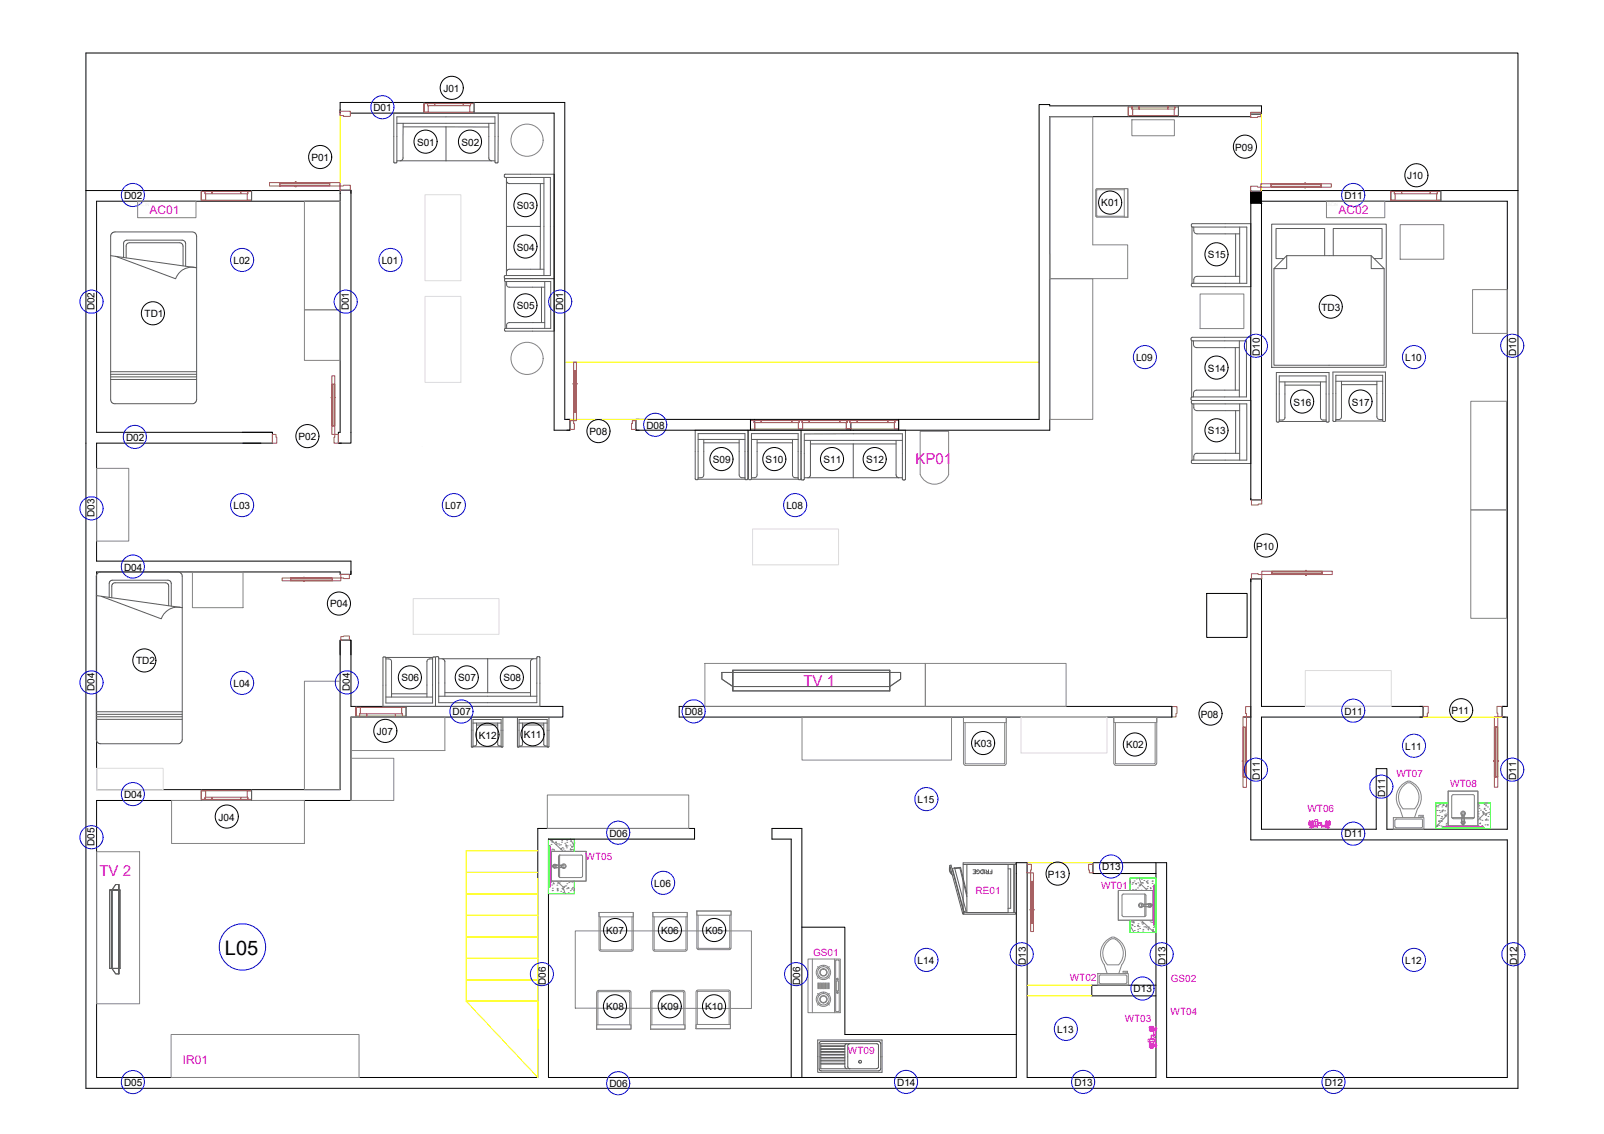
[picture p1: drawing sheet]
<svg xmlns="http://www.w3.org/2000/svg" width="420mm" height="297mm" viewBox="0 0 420 297" stroke-linecap="round" stroke-linejoin="round" font-family="sans-serif">
<!-- layer: ARS-LANTAI -->
<g fill="none" stroke="#ff0" stroke-width=".26">
<path d="M330.4 29.9v20M147.9 94.9h124.3M149.3 109.9h20.3M372.8 187.9h20.7M122.1 228.5h18.8M122.1 234.1h18.8M122.1 239.8h18.8M140.9 222.9h-18.8v39.4h18.8M140.9 230v39.4M269 226h17.3M122.1 245.4h18.8M122.1 251h18.8"/>
<path d="M122.1 256.7h18.8M122.1 262.3h18.8v19.9z"/>
</g>
<!-- layer: ARS-Dinding -->
<g fill="none" stroke="#000" stroke-width=".26">
<path d="M22.5 13.9h375.1v271.2h-375.1zM89.1 29.6v-2.8h58.8v83.1h1.4M91.9 29.6h53.2v83.1h4.2M327.6 30.6h-52.6v82.1h-108.4M330.4 29.9v-2.2h-55.4v-.3h-2.8v82.5h-105.6M330.4 29v.9h-2.8M89.1 49.8l-66.6 .1M89.1 52.7h-63.8v60.5h46.1M91.9 50.7v-.9h-2.8v63.4h-.5v2.9h.8M91.9 49.8v66.3h-3.3M327.6 51v-.9h2.8v.9M327.6 49.9v81"/>
<path d="M330.4 52.7h64.4v132.3h-1.3M397.6 49.9h-67.2v81h-2.8v-.3M63.4 113.2h8v2.9h-46.1v30.9h66.6v3.5M148.5 109.9h.8v2.8h-.8M167.4 109.9h-.8v2.8h.8M196.6 109.9v2.8M197.7 109.9v2.8M222.8 110.7v2M235.4 109.9v2.8M91.9 149.6v.9h-2.8v-.7h-63.8v57h63.8v-39.1M316.1 155.4h10.6v11.6h-10.6zM327.6 152.4v-.8h2.8v.8"/>
<path d="M327.6 151.6v68.4h67.2v62.2h-89.2v-56.2h-19.3v2.8h16.5M330.4 151.6v33.4h42.4M89.1 171.5v-3.8h2.8v3.8M91.9 167.7v17.3h55.5v2.8h-55.5v21.9h-66.6v72.5h115.6v-65.2h41v2.8h-38.2v62.4h122.5v-56.2h2.8M177.9 185h129v2.8h-129zM325.6 187.8h2M371.9 185h.9v2.8h-.9M372.8 187.8h-42.4v29.4h30.1v-15.9h2.8v15.9h31.5v-29.4h-1.3M394.3 185h-.8v2.8h.8M269.1 226v56.2h33.7v-56.2M210 242.9h11.3v28.1h44.9M302.8 258.1h-16.8v2.8h16.8"/>
<path d="M207.2 282.2v-62.4h-5v-2.8h7.8v65.2"/>
</g>
<path d="M327.6 50.1l2.8 3.2v-3.2zM327.6 50.1l2.8 3.2h-2.8z" fill="#000" stroke="#000" stroke-width=".26"/>
<!-- layer: FURNITURE -->
<g fill="none" stroke="#5b5b5b" stroke-width=".26">
<path d="M103.2 29.6h27.3v12.9l-.7 .2-.1-.2v-11.9h-25.7v11.9l-.7 .2zM104 32.3h25.7M105.6 32.3v9.3l-.3 .4-.5 .1M105.6 33.2h11.2M116.8 33.2v8.9M116.8 33.2l11.2 .1M128 32.3v9.3l.3 .4 .5 .1M104 42.1h25.7M132.7 59.3h8.8M132.7 47.3l.2 .6 .4 .2h9.2M132.7 46.5v25.7M141.5 48.1v11.2"/>
<path d="M141.5 59.3v11.2M142.5 46.5v25.7M312.2 58.7l15.4-.1v16.5h-15.4l-.1-.6 .2-.3h14.3v-14.7h-14.3l-.2-.3zM312.2 59.4v14.8M312.7 59.5v1.2l.3 .4 .5 .2h11.2M324.7 59.5v14.7M333.1 58.7h30v37.5h-30zM29 67l22.5 3.1-.8-.1-1.6 .1a4.7 4.7 0 0 0-3.1 2.9l-15.7-5.9M29.3 61l.7-.3h20.5l.6 .3 .3 .5 .1 43.2-.2 .7-.5 .3h-21l-.7-.5-.1-43.5zM32.4 67.4v-3.8l.3-.5 .4-.2h14.8l.6 .4 .1 .4v6M33 67.5v-3.2l.4-.5 .4-.2h13.4l.6 .4 .1 .4v5.2M132.3 73.7v12.3"/>
<path d="M132.4 73l-.2 .2 .1 .5h12v12.3h-12l-.1 .7h12.9v-41.1h-12.8l-.2 .7 .2 .2h11.9v25.7h-12l-.1 .7 13 .1M132.7 73.7v1.1l.3 .3 .4 .1h9.3M141.8 75.2v9.3M142.5 70.5h-9.2l-.5 .3-.1 .5M142.7 73.7v12.3M323.7 61.3v11.1M324.7 72.4h-11.2l-.5 .2-.3 .4v1.2M337 67h22.2v3.4h3.4v25.3h-28.9v-25.3h3.3zM337 67l-3.3 3.4M347 67v-7.1h-12.8v7.8h2.1M349.2 67v-7.1h12.8v7.8h-2.1M359.2 67l3.4 3.4"/>
<path d="M29 99.4h22.5M29 98.7h22.5M29 98h22.5M29 97.4h22.5M142.7 84.5h-9.3l-.7 .5v1M312.2 89.2v14.8M312.6 89.3l.1 1.2 .3 .4 .5 .2h11.1M323.6 91.1v11.1M324.6 89.3v14.7M334.3 97.6h13.8v12.9l-.7-.1v-11.9h-12.3v11.9l-.6 .1zM349.2 97.5h13.7v12.8l-.6 .1-.1-.2v-11.9h-12.3v11.9l-.2 .2h-.5zM349.9 99.9h12.3"/>
<path d="M351.4 99.9v9.3l-.1 .4-.4 .3h-1M360.7 99.9v9.3l.5 .7h1M182.1 112.7h13.8l-.1 12.9h-.5l-.2-.1v-11.9h-12.2v11.9l-.2 .1h-.5zM182.9 115.1h12.2M184.3 115.1v9.3l-.1 .4-.3 .3h-1M184.3 116h9.3M193.6 115.1v9.3l.3 .6 1.2 .1M196.8 115.1h12.3M198.3 115.1v9.3l-.3 .6-1.2 .1M198.3 116h9.3M207.6 115.1v9.3l.3 .6 1.2 .1M209.8 112.7v12.9l.2 .1h.5l.2-.2v-11.8l25.7-.1v12l.6 .1 .2-.1v-12.9h-41.1l.1 12.9h.5l.1-.2v-11.8h12.3v11.8l.1 .2h.5l.1-.2"/>
<path d="M210.7 115.4h25.7M212.3 115.4v9.2l-.3 .4-.5 .1M212.3 116.3h22.4M223.5 116.3v8.8M234.7 115.4v9.1l.3 .5 .5 .1M312.2 105.7v14.8M312.4 104.9l-.3 .3 .2 .6h14.3v14.7h-14.3l-.2 .3 .1 .6h15.4v-16.5h-15.3l-.3-.3v-.3l.3-.3h14.2v-14.7h-14.2l-.3-.3v-.4l.3-.3h15.3v16.6M312.7 105.8v1.2l.3 .4 .5 .2h11.2M323.7 107.6v11.1M324.6 102.2h-11.1l-.5 .2-.3 .4-.1 1.2M324.7 118.7h-11.4l-.6 .6v1.2M324.7 105.8v14.7"/>
<path d="M335.1 100h12.3M335.1 110.4h12.3M336.6 100v9.6l-.5 .4h-1M336.6 100.9h9.3M345.9 100v9.3l.1 .5 .4 .2h1M349.9 110.3h12.3M351.4 100.8h9.3M182.8 125.5h12.3M196.8 125.5h12.3M210.7 125.1h25.7M25.2 156l22.5 3.2-1.1-.2a4.6 4.6 0 0 0-4.4 3.1l-15.7-5.9M25.5 150.2l.6-.4h20.7l.6 .3 .3 .5v43.3l-.6 .8-21 .1-.8-.6-.1-43.4z"/>
<path d="M28.6 156.5v-3.8l.1-.3 .6-.4h14.9l.5 .3 .2 .4v6.1M29.3 156.6v-3.3l.6-.6h13.6l.6 .3 .1 .4v5.3M101 172.2h12.4M101.1 172.6l1.2 .1 .3 .6v9.3M113.3 172.6l-1.2 .1-.3 .6v9.3M114.1 172.3l-.2-.2h-.4l-.2 .2v11.9h-12.2v-11.9l-.2-.2h-.5l-.1 12.9h41.1v-12.8l-.1-.2-.7 .1v12h-25.7v-11.9l-.1-.2h-.6l-.1 .2v12.8M114.9 172.6h25.7M115.8 172.6l.6 .2 .1 .3v9.3M127.7 172.6v8.8M139.7 172.6l-.4 .1-.3 .5v9.2M189.1 176.1v1.8l2.9 1.9M192 179.8h41.1h-41.1"/>
<path d="M192 175.6h41.1M233.1 175.6v5.4v-5.4M235.9 176.1v1.8l-2.8 1.9M235.9 176.1h-46.8v1.8l2.9 1.9M235.9 176.1h-46.8h46.8M25.2 188.4h22.5M25.2 187.7h22.5M25.2 187.1h22.5M25.2 186.4h22.5M101.1 182.6h12.2M102.6 181.7h9.2M114.9 182.4h25.7"/>
<path d="M116.5 181.4h22.5M123.5 187.9h8.2v7.7h-.4v-7.1h-7.4v7.1l-.3 .1zM123.9 189.4h7.4M123.9 195.6h7.4M124.8 189.4v5.6l-.3 .4h-.6M124.8 189.9h5.6M130.4 189.4v5.6l.1 .3 .8 .1M136 195.6h-.5v-7.7h8.3v7.7h-.5M136 189.4h7.3M136 195.6v-7.1h7.3v7.1M136 195.6h7.3M136.8 189.4v5.7l-.2 .3h-.6"/>
<path d="M136.8 189.9h5.6M142.4 189.4v5.6l.2 .3 .7 .1M192 181v-5.4v5.4M192 181h41.1M28.7 233.1h2.7h-2.7M28.7 233.1v20.6M29.3 233.1l1-1.4h.8v23.4M29.3 233.1v20.6v-20.6M31.1 231.7h-.8l-1 1.4M31.4 233.1v20.6M248.8 226.7l.3-.1 3.4 12.6-.3 .1zM249.3 228.9l-.5-.9v-1l-.1 1.1 .7 1"/>
<path d="M249.5 227.5l.5-.2 3.1 11.3-.6 .2zM250 227.3l1.6-.1 1.7 6.8M250.1 227.5l1.3-.1 1.9 7.5M252.3 226.4h13.7v-.4h-13.7v13.5h13.7v-.4h-13.7M253 226.4h11.1v12.7M253.3 226.4v12.7M254.9 227.8h.6v1.1h-.6M255.1 228.4h.4M256.1 228.3h-.3a.4 .4 0 0 1 .5-.4 .4 .4 0 0 1 .2 .6 .38 .38 0 0 1-.3 .4 .38 .38 0 0 1-.4-.3M256.9 228l.6-.2v1.1l-.6-.2zM257.9 227.8v1.1M258.3 227.8l.3 .6"/>
<path d="M258.9 227.8v1.1l-.6-.1v-.4h.6M259.4 228.4h.4M259.8 227.8v1.1h-.6M264.1 227.6h.6v10.3h-.6M265.5 226.4v12.7M265.8 226.4v12.7M29.3 253.7l1 1.4h.8M31.1 255.1v-23.4v23.4M31.4 253.7h-2.7h2.7M214.2 272.4h16.8v8.5h-16.8zM214.7 273l.3-.2h15.4l.3 .5v6.9l-.5 .3h-15.3l-.3-.4zM215 273.4h14.8l.3 .3v5.9l-.5 .4h-14.6z"/>
<path d="M215 276.2h6.3M215 275.4h6.3M215 276.4h6.3M215 275.6h6.3M215 277.2h6.3M215 277.9h6.3M215 277h6.3M215 277.7h6.3M215 274.7h6.3M215 273.9h6.3M215 274.9h6.3M215 274.1h6.3"/>
<path d="M215 278.5h6.3M215 278.7h6.3M221.3 273.9v5.6l.6 .5M221.9 273.4l-.4 .1-.2 .4M222.6 273.4l-.5 .3v5.9l.5 .4"/>
<circle cx="225.3" cy="278.1" r=".37"/>
</g>
<!-- layer: ARS-Perabot -->
<path d="M111.3 51h9.4v22.5h-9.4zM111.3 77.6h9.4v22.6h-9.4zM197.1 138.6h22.6v9.4h-22.6zM108.2 156.8h22.5v9.4h-22.5zM341.9 175.6h22.5v9.4h-22.5zM267.4 187.8h22.6v9.4h-22.6zM25.3 201.3h17.4v5.5h-17.4z" fill="none" stroke="#dcdcdc" stroke-width=".26"/>
<!-- layer: ARS-FURNITURE -->
<g fill="none" stroke="#848484" stroke-width=".26">
<path d="M296.5 31.4h11.1v4.2h-11.1zM36.1 52.7h15.2v4.3h-15.2zM79.7 52.7h9.4v28.5h-9.4zM287 49.6l.3-.2h8.1v7.5h-8.2l-.2-.3zM294.5 49.7l-7.2 .1v6.8h7.2M294.5 49.4h.9v7.5h-.9zM347.5 52.7h15.2v4.3h-15.2zM366.8 58.8h11.4v9.1h-11.4zM275 66.5v6.5h20.4v-8.9h-9.2v-33.5h-11.2v42.4h11.2v36.9h-11.2v-36.9h11.2M314.4 77h11.4v9.1h-11.4zM385.7 75.9h9.1v11.4h-9.1zM79.7 81.2h9.4v13.2h-9.4z"/>
<path d="M385.3 105.1h9.3v28.5h-9.3zM25.3 122.7h8.4v19h-8.4zM248.5 124.3a4 4 0 0 1-3.7 2.5 4 4 0 0 1-3.8-2.5v-11.3h7.5v11.3M385.3 133.6h9.3v28.4h-9.3zM50.4 149.8h13.3v9.4h-13.3zM79.7 178.4h9.4v28.4h-9.4zM184.6 173.8h57.8v11.2h-57.8zM242.4 173.8h36.9v11.2h-36.9zM91.9 187.8h24.6v8.8h-24.6zM91.9 198.6h11.3v11.1h-11.3zM210.1 187.8h39.1v11.3h-39.1zM252.4 187.8h11.2v12.2l-.3 .4-10.5 .1-.3-.3z"/>
<path d="M252.4 187.8h11.2v1.5h-11.2zM252.8 189.3l.1 10.8 10.3-.2v-10.6M291.7 187.8h11.3v12.1l-.2 .5-10.5 .1-.4-.3zM291.7 187.8h11.3v1.5h-11.3zM292.2 189.3l.1 10.8 10.2-.1 .1-10.7M44.9 209.7h34.8v11.2h-34.8zM143.4 208.2h37v8.8h-37zM144.2 219.9l3.2 3M149.4 219.8l1 1.9M365 214.2h8v3h-8zM365.4 214.9v1.6M365.4 216.4l.4 .4"/>
<path d="M365.7 216.8h6.5M366.7 211.9l.8 2.3M368.4 205.2l.6-.2 .7 .2M368.4 205.2a4.4 4.4 0 0 0-.9 6.7h3a4.3 4.3 0 0 0-.9-6.7M368.6 204.7h.8M368.6 204.7a4.6 4.6 0 0 0-1.8 7.2M369.4 204.7a4.6 4.6 0 0 1 1.9 7.2l-.8 2.3M371.7 214.2v-.6h1.1v.4h-.7v.2M372.2 214.5h-6.4l-.4 .4M372.3 214.5l.3 .4v1.7l-.3 .2M376.3 216.4l-.1 .1M376.4 216.5h.1"/>
<path d="M376.4 212.3h.1M376.5 213.6h.1M376.5 216.2l.1 .2h-.2zM376.6 211.4h.1M376.6 216.1h.1M376.8 215.1l.2-.1v.2zM376.9 213.7h.1M376.9 216.2h.1M377 212.3h.1M377.1 210.4h.1M377.2 212.8h.1M377.3 215h.1"/>
<path d="M377.4 214.4h.1M377.5 216.4h.1M377.6 215.1h.1M377.6 213.9h.1M377.6 212.6h.1M377.6 214.3h.1M377.7 211.4h.1M377.7 212.4l.3-.1-.1 .2zM377.8 216.7v.1M377.9 212.2h.1M377.9 210.8h.1M378 210.3l-1.9 1"/>
<path d="M378.2 210.7v.3h-.2zM378.3 213.5h.1M378.4 212.4h.1M378.7 213.2h.1M378.7 213.6v.2h-.2zM378.7 216.1h.1M378.8 211h.1M378.8 215.7h.1M378.9 210.7h.1M378.9 211l.1 .4-.3-.1zM378.9 216.3h.1M379 217.1h11.4"/>
<path d="M379.1 210.4h.1M379.1 216.5h.2M379.2 212.9h.1M379.3 212h.1M379.3 213.3l-2.9 3.1M379.3 215.3l-.2 .3h.2M387 216.3h.1M387.1 213.8h.1M387.1 210.8h.1M387.2 212.6h.1M387.2 211.3h.1M387.2 216.4h.1"/>
<path d="M387.2 213.2h.1M387.3 210.9h.1M387.3 210.3l-.2 .1M387.4 211.8h.1M387.4 216.5h.1M387.6 215.7l.2-.1v.2zM387.6 214.2h.1M387.7 214.7h.1M387.8 212.2h.1M388.1 216.2h.1M388.2 214.9h.1M388.3 212.6h.1"/>
<path d="M388.4 212.8h.1M388.5 213l.3-.1-.1 .2zM388.7 216.7v.1M388.8 210.7h.1M388.9 211.7l.1 .2h-.2zM389 216.1h.1M389 210.3h.6M389 214.8h.1M389.1 213.6h.1M389.1 212.3h.1M389.1 214.8h.1M389.2 211.1h.1"/>
<path d="M389.2 213.4h.1M389.2 210.9h.1M389.2 213.3h.1M389.5 214.5v.3l-.2-.1zM389.5 216h.1M389.6 211.4h.1M389.6 216.1h.1M389.7 214.8h.1M389.7 213.9h.1M390.1 213.3h.1M390.2 211.9h.1M390.4 212.7l-1.8 .7-1.5 1.5"/>
<path d="M25.3 223.1h11.3v39.8h-11.3zM143.7 222.6v11.5M143.9 232.4h.1M143.9 221.5h.1M144.2 222.8v.1M144.3 231.1h.1M144.3 220h.1M144.3 220l.3 .2-.3 .1zM144.3 221.2h.1M144.4 230.7h.1M144.4 230.9h.1M144.5 222.6h.1"/>
<path d="M144.5 231.8h.1M144.6 220.6h.1M144.6 220.3h.1M144.6 222.4h.1M144.6 233.3h.1M144.7 232.7h.1M144.7 233.3h.1M145 222.5h.1M145 231.3l.1 .2h-.2zM145.1 223v-.2l.3 .2M145.6 221.2h.1M145.7 220.5v.3l-.2-.1z"/>
<path d="M145.8 221h.1M145.9 231.9h.1M145.9 230.8l1.5 1.4 .7 1.9M145.9 232.7h.1M146 233.3h.1M146 233l.2 .2h-.2zM146 232.8h.1M146 231.4h.1M146.3 221.1h.1M146.5 221.4h.1M146.5 231.3h.1M146.8 221.3h.1"/>
<path d="M146.9 230.8h.1M146.9 233.5h.1M147 222.2l.2 .2h-.3zM147.1 220.6h.1M147.1 220.2h.1M147.2 232.7h.1M147.3 222h.1M147.3 232.9h.1M147.4 222.8v.2M147.4 232.9h.1M147.5 233.8h.1M147.5 222.4h.1"/>
<path d="M147.5 230.9h.1M147.8 232.2l.1 .3-.3-.1zM147.9 222.9h.1M147.9 220.9h.1M147.9 232.1h.1M148.1 221.3h.1M148.2 230.8h.1M148.2 232h.1M148.4 222.1h.1M148.4 221.4v.3l-.2-.1zM148.4 232.8h.1M148.4 220.6h.1"/>
<path d="M148.4 220.1h.1M148.5 231.5h.1M148.6 221.6h.1M148.7 223h.1M148.8 233.8h.1M148.8 232.5l.2 .1-.2 .1zM149 231.1h.1M149.3 221.4h.1M149.4 220.3h.1M149.4 230.9h.1M149.4 233.3h.1M149.4 222.3l.3 .3-.3 .1z"/>
<path d="M149.7 232.9h.1M149.7 222.5h.1M149.8 221.7l.2 .2h-.2zM149.8 231.1h.1M149.8 232.8h.1M149.9 221.7h.1M149.9 230.8h.1M150 232.5h.1M150.1 222.6h.1M150.3 222.8h.1M150.3 230.8l.1 .3M150.4 220.8h.1"/>
<path d="M150.4 232.7v.6M156.9 239h9v9.8l-.3 .3-8.2 .1-.4-.2zM156.9 239h9v1.2h-9zM171 239h9v9.7l-.2 .3-8.3 .2-.4-.3zM171 239h9v1.2h-9zM182.5 238.6h9v9.8l-.2 .2-8.3 .2-.4-.3zM182.5 238.6h9v1.1h-9zM182.9 239.7l.1 8.7 8.2-.1v-8.6M296 230.8v.1M296 233l.1 .3M296 230.8v.6M296.5 231.6h.1"/>
<path d="M296.5 233.3h.1M296.6 231.2h.1M296.7 233h.1M296.8 231.2h.1M297.1 233.2h.1M297.1 230.8h.1M297.4 231.4h.3l-.1 .2zM297.5 233h.1M297.6 230.2h.1M298 232.6h.1M298.1 231.3h.1M298.3 233.2h.1"/>
<path d="M298.3 232.1h.1M298.4 230l.7 1.8 1.5 1.5M298.5 232h.1M298.6 231.6l.2 .1-.1 .2zM298.9 233.2h.1M299 230.3h.1M299 231.2h.1M299.1 231.2h.1M299.3 231.3h.1M299.6 233.3h.1M299.6 230.6h.1M300 232.8h.1"/>
<path d="M300.3 230.9h.2v.2zM300.4 232.7h.1M300.5 231.3h.1M300.5 230.7h.1M300.6 231.4h.1M300.6 232.2h.1M301.3 232.5l.3 .1-.2 .2zM301.8 231.4h.1M301.8 230.8h.1M301.9 232.2h.1M302.1 233.3h.1M302.1 233.2h.1"/>
<path d="M302.2 233h.1M302.5 231.6h.1M302.8 230v11.4M150.7 243.8h46.1v20.4l-46.1-.1zM156.4 259.6l.4-.2h8l.4 .3 .1 9.9h-9zM157.3 240.2v8.5l.1 .1 8.2-.1v-8.5M170.5 259.7l.4-.3h8l.4 .2 .1 10h-9zM171.4 240.2v8.5l.1 .1h8.1l.1-8.6M182.4 259.6l.3-.3h8.2l.3 .3 .1 9.9h-9zM211.7 251.2h8.4v14.1h-8.4zM212.8 251.2v14.1M214.2 253.2l.5 .5"/>
<path d="M214.2 257.5v1.5M214.4 257.5v1.5M214.6 257.5v1.5M214.7 254.6l.2 .1M214.7 255.7l-.5 .5M214.7 254.4l.2 .1M214.8 257.5v1.5M214.8 254.2l.2 .1M214.9 254.8l-.2 .1M215 255.1h-.2M215 257.5v1.5M215 254l.1 .1"/>
<path d="M215.1 255.2l-.2 .2M215.2 257.5v1.5M215.2 255.4l-.1 .1M215.2 253.8l.1 .2M215.4 255.5l-.1 .2M215.4 257.5v1.5M215.5 253.7v.2M215.6 255.5l-.1 .2M215.6 257.5v1.5M215.7 253.7v.2M215.8 255.5v.2M215.8 257.5v1.5"/>
<path d="M215.9 253.7v.2M216 255.5l.1 .2M216 257.5v1.5M216.2 253.8l-.1 .2M216.2 255.4l.1 .1M216.2 257.5v1.5M216.3 255.2l.2 .2M216.4 257.5v1.5M216.4 254l-.1 .1M216.4 255.1h.2M216.5 254.8l.2 .1M216.5 254.2l-.1 .1"/>
<path d="M216.6 257.5v1.5M216.6 254.4l-.1 .1M216.7 255.7l.5 .5M216.7 254.6l-.2 .1M216.8 257.5v1.5M217 257.5v1.5M217.2 257.5v1.5M217.2 253.2l-.5 .5 .3-.3M218.6 251.2v14.1M218.9 251.5l.9 .1-.1 13.4-.8-.1zM219.1 257h.5l-.1 2.6-.4-.1zM219.1 256.4l.3 .3"/>
<path d="M219.1 259.9l.3 .3M219.2 256.3l.3 .3M219.2 259.8l.3 .3M287.6 255h8v3.1h-8zM288.3 255.4l-.3 .2-.1 1.7 .4 .3M288.3 255.4h6.7l.2 .2v1.7l-.4 .3M288.3 257.7h6.5M289.2 252.7l.8 2.3M289.3 252.7a4.5 4.5 0 0 1 2.4-7.2 4.6 4.6 0 0 1 2.1 7.2l-.7 2.3M290 252.7h3.1M290.9 246l.7-.1 .6 .1M290.9 246a4.3 4.3 0 0 0-.8 6.7"/>
<path d="M292.2 246a4.3 4.3 0 0 1 .9 6.7M294.2 255v-.6h1.1v.4h-.7v.2M296 242.4l1 1.9M296.1 243.2h.1M296.2 241.3h.1M296.4 241.5h.1M296.5 242.2l.2-.1v.3zM296.5 242.4h.1M296.7 241.5l.4-.1-.1 .4zM296.7 241.6h.1M297.1 242.7h.1M297.1 243.8h.1"/>
<path d="M297.7 241h.1M297.9 242.5h.1M298 243.4h.1M298 244h.1M298 242.4l.2 .1-.1 .2zM298.1 242h.1M298.4 242.7h.1M298.5 243.2h.1M298.6 241.2h.1M299 241.7h.1M299 241l3.1 3M299.2 242.1h.1"/>
<path d="M299.3 243.9h.1M299.3 241.7l.2-.1v.3zM299.4 243.5h.1M299.6 242.8h.1M300 242.7h.1M300.2 243h.1M300.7 243h.1M300.7 243.3l.2 .1-.1 .2zM300.8 242.8h.1M301.1 241l.2 .3 .1-.3M301.5 241.6h.1M301.9 241.6h.1"/>
<path d="M301.9 243.8h.1M301.9 243.8h.2v.3zM301.9 243.5h.1M302 241.5h.1M302.1 242.9h.1M302.1 244.1h.1M302.2 244h.1M302.2 241.1v.2M302.5 242.6h.1M44.8 271h49.3v11.2h-49.3zM156.3 268.4h9v1.2h-9zM156.6 268.4v-8.4l.2-.2 8.2 .1v8.5"/>
<path d="M170.4 268.4h9v1.2h-9zM170.8 268.4v-8.5l.1-.1 8.2 .1v8.5M182.3 268.4h9v1.1h-9zM182.7 268.4v-8.6l.1-.1 8.2 .1v8.6M214.2 260.2l.5 .6M214.7 262.7l-.5 .6M214.7 261.8h.2M214.7 261.6h.2M214.8 261.3l.2 .1M214.9 262h-.2M214.9 261.1l.2 .1M215 262.2l-.2 .1"/>
<path d="M215.1 262.3l-.1 .2M215.1 260.9l.1 .2M215.3 262.5l-.1 .1M215.3 260.8l.1 .2M215.5 262.6v.1M215.5 260.8l.1 .1M215.7 262.6v.2M215.8 260.8v.1M215.9 262.6v.1M216.1 260.8l-.1 .2M216.1 262.5l.1 .1M216.3 262.3l.1 .2"/>
<path d="M216.3 260.9l-.1 .2M216.4 262.2l.1 .1M216.5 261.6h.2M216.5 261.1l-.2 .1M216.5 262h.1M216.5 261.8h.2M216.6 261.3l-.2 .1M216.7 262.7l.5 .6M217.2 260.2l-.5 .6"/>
<circle cx="138.1" cy="36.7" r="4.2"/>
<circle cx="138.1" cy="93.9" r="4.2"/>
<circle cx="215.7" cy="254.7" r=".92"/>
<circle cx="215.7" cy="254.7" r="1.5"/>
<circle cx="215.7" cy="254.7" r="1.87"/>
<circle cx="219.3" cy="260" r=".22"/>
<circle cx="219.3" cy="256.5" r=".22"/>
<circle cx="215.7" cy="261.8" r="1.49"/>
<circle cx="215.7" cy="261.7" r=".89"/>
<circle cx="215.7" cy="261.8" r="1.87"/>
</g>
<!-- layer: ARS-Dinding -->
<path d="M89.1 29.6v20.2M269.1 258.1h16.9M269.1 260.9h16.9" fill="none" stroke="#ff0" stroke-width=".26"/>
<path d="M111.1 26.8v2.8M124.2 26.8v2.8M295.6 27.7v2.9M308.7 27.7v2.9M52.7 49.9v2.8M65.9 49.9v2.8M364.3 49.9v2.8M377.4 49.9v2.8M93.2 185v2.8M106.4 185v2.8M52.7 206.8v2.9M65.9 206.8v2.9" fill="none" stroke="#5b5b5b" stroke-width=".26"/>
<!-- layer: ARS-KUSEN -->
<g fill="none" stroke="#995f4c" stroke-width=".26">
<path d="M89.1 29.1h2.7v1.4h-1.9v-.2h-.8zM111.1 27.1h.9l.2 2.3h-1.1zM111.1 27.1v2.3h13.1M112 27.1h1.9v.4v-.4h7.5v.6h-7.5v-.3v.3h-1.9zM121.4 27.1h1.9v.6h-1.9zM123.3 27.1h.9v2.3h-1.2v-1.7h.3zM295.6 28h.9v.6h.2v1.7h-1.1zM295.6 28v2.3h13.1M296.5 28h1.9v.4v-.4h7.5v.6h-7.5v-.2v.2h-1.9zM305.9 28h1.8v.6h-1.8zM307.7 28h1v2.3h-1.1zM327.6 29.4h2.7v1.2h-.9v.2h-1.8z"/>
<path d="M52.7 50.2h1l.2 2.3h-1.2zM52.7 50.2v2.3h13.2M53.7 50.2h1.9v.3v-.3h7.5v.6h-7.5v-.3v.3h-1.9zM63.1 50.2h1.8v.6h-1.8zM64.9 50.2h1v2.3h-1.1zM70.6 47.8h2.7v.9h-2.7zM73.3 47.9h13M73.3 48h13M73.3 48.6h13M73.3 48.5h13M77.3 48.6h.3v.3h-.3zM77.3 47.6h.3v.3h-.3z"/>
<path d="M86.3 47.8h2.8v.9h-2.8zM89.1 48.7h.8v-.2h1.9v1.3h-2.7zM327.6 48.8h1.8v.2h.9v1.1h-2.7zM330.3 48.1h2.7v.9h-2.7zM333 48.2h13M333 48.3h13M333 48.9h13M333 48.8h13M341.7 48.9h.3v.3h-.3zM341.7 47.9h.3v.3h-.3zM346 48.1h2.7v.9h-2.7zM364.3 50.2h.9v.6h.2v1.7h-1.1z"/>
<path d="M364.3 50.2v2.3h13.1M365.2 50.2h1.9v.3v-.3h7.5v.6h-7.5v-.3v.3h-1.9zM374.6 50.2h1.9v.6h-1.9zM376.5 50.2h.9v2.3h-1.1zM86.9 98.4h.8v2.3h-.8zM150.3 94.8h.7v2.3h-.7zM150.4 97.1v10.9M150.8 97.1v10.9M150.9 97.1v10.9M71.4 113.8h.9v.8h.2v1.5h-1.1zM86.7 104.1h.3v.1h-.3zM86.9 111.5h.8v2.3h-.8z"/>
<path d="M87 100.7v10.8M87.1 100.7v10.8M87.5 100.7v10.8M87.6 104.1h.3v.1h-.3zM87.7 113.8h.9v2.3h-1.1v-1.5h.2zM149.3 110.2h1l.1 2.3h-1.1zM150.1 100.5h.3v.1h-.3zM150.3 108h.7v2.2h-.7zM150.9 100.5h.3v.1h-.3zM165.6 110.2h1v2.3h-1.2v-1.5h.2zM196.6 110.2h.9l.2 2.2h-1.1zM197.5 110.2h1.9v.2v-.2h8v.2v-.2h1.9v.5h-1.9v-.2v.2h-8v-.2v.2h-1.9z"/>
<path d="M197.7 110.2h25.1h-.9v.5h-.2v1.7h1.1v-1.7v1.7M197.7 110.7v1.7h37.7M209.3 110.2h.8l.2 2.2h-1.2v-1.7h.2zM210.1 110.2h1.8v.2v-.2h8.1v.2v-.2h1.9v.5h-1.9v-.2v.2h-8.1v-.2v.2h-1.8zM221.9 110.2h.7v.5h.2v1.7h-1.1v-1.7h.2zM222.6 110.2h1.9v.2v-.2h8.1v.2v-.2h1.8v.5h-1.8v-.2v.2h-8.1v-.2v.2h-1.9zM234.4 110.2h1v2.2h-1.1zM327.8 130.9h2.7v1.1h-.9v.3h-1.8zM73.9 151.4h2.2v.7h-2.2zM76.1 152h10.9M76.1 151.5h10.9M76.1 151.6h10.9"/>
<path d="M79.5 151.2h.2v.3h-.2zM79.5 152h.2v.3h-.2zM87 151.4h2.3v.7h-2.3zM89.3 150.5h2.2v1.1l-2.2-.2zM327.8 150.3h1.8v.2h.9v1.1h-2.7zM330.5 149.6h2.7v.9h-2.7zM333.2 149.7h13.1M333.2 149.8h13.1M333.2 150.4h13.1M333.2 150.3h13.1M342 150.4h.2v.3h-.2zM342 149.4h.2v.3h-.2z"/>
<path d="M346.3 149.6h2.7v.9h-2.7zM89.3 166.8l2.2-.2v1.1h-2.2zM93.2 185.3h1.2v1.7h-.2v.6h-1zM94.2 187h1.8v.2v-.2h7.6v.6h-7.6v-.4v.4h-1.8zM103.6 187h1.8v.6h-1.8zM105.2 185.3h1.2v2.3h-1v-.6h-.2zM106.4 185.3h-13.2v2.3M306.9 185.1h1.4v1.8h-.3v.9h-1.1zM325.4 199.3h.3v.2h-.3zM325.6 187.8h.9v2.7h-.9zM325.7 190.5v13M325.8 190.5v13"/>
<path d="M326.3 185.1h1.3v2.7h-1.1v-.9h-.2zM326.3 190.5v13M326.4 199.3h.4v.2h-.4zM326.4 190.5v13M372.8 185h1.3v1.8h-.2v.9h-1.1zM391.2 199.2h.4v.2h-.4zM391.4 187.7h.9v2.7h-.9zM391.6 190.4v13.1M391.7 190.4v13.1M392.1 185h1.4v2.7h-1.2v-.9h-.2zM392.1 190.4v13.1M392.2 199.2h.3v.2h-.3z"/>
<path d="M392.2 190.4v13.1M52.7 207.1h1.2l-.2 2.3h-1zM53.7 208.8h1.9v.3v-.3h7.5v.6h-7.5v-.4v.4h-1.9zM63.1 208.8h1.8v.6h-1.8zM64.8 207.1h1.1v2.3h-1zM65.9 207.1h-13.2v2.3M325.6 203.5h.9v2.7h-.9zM391.4 203.5h.9v2.7h-.9zM269 226.4h1.2l-.2 2.2h-1zM269.8 238.2h.3v.2h-.3zM270 228.6h.7v2.3h-.7zM270.1 230.9v10.9"/>
<path d="M270.2 230.9v10.9M270.5 230.9v10.9M270.6 238.2h.3v.2h-.3zM270.6 230.9v10.9M285.1 226.4h1.2v2.2h-.9v-.7h-.3zM270 241.8h.7v2.2h-.7z"/>
</g>
<g fill="none" stroke="#800002" stroke-width=".26">
<path d="M77.3 47.8h-4v.9h4M77.6 47.8h8.7v.9h-8.7M341.7 48.1h-8.7v.9h8.7M342 48.1h4v.9h-4M86.9 104.1v-3.4h.8v3.4M86.9 104.2v7.3h.8v-7.3M150.3 100.5v-3.4h.7v3.4M150.3 100.6v7.4h.7v-7.4M79.5 151.4h-3.4v.7h3.4M79.7 151.4h7.3v.7h-7.3M342 149.6h-8.8v.9h8.8M342.2 149.6h4.1v.9h-4.1"/>
<path d="M325.6 199.5v4h.9v-4M325.6 199.3v-8.8h.9v8.8M391.4 199.4v4.1h.9v-4.1M391.4 199.2v-8.8h.9v8.8M270 238.4v3.4h.7v-3.4M270 238.2v-7.3h.7v7.3"/>
</g>
<!-- layer: UTILITY -->
<g fill="none" stroke="#f0f" stroke-width=".26">
<path d="M342.8 215.2h1.4v.9h-1.4zM343 216.7h.9h-.9M343 216.1v-1h.9v1M343.2 216.7h.6M343.2 215.2v.9M343.3 216.1v.6M343.5 215.2v1.9M343.6 216.2h.9M343.6 216.6h1.5M343.6 216.1v.6M343.8 215.2v.9M343.9 216.7h.1"/>
<path d="M344.4 214.7h.8v.5h-.8zM344.5 215.1l.1 1.2M344.5 216.3h.6M345 215.9h.1M345.1 216.7v-1.2h1.1v1.2M345.2 215.1l-.2 1.2M346.2 216.2h1.5M346.2 216.6h1.5M347.2 215.2h1.3v.9h-1.3zM347.4 216.7h.9M347.4 216.1v-1h.9v1M347.5 215.2v.9"/>
<path d="M347.5 216.7h.6M347.7 216.1v.6M347.8 215.2v1.9M348 216.1v.6M348.1 215.2v.9M300.7 272.2h.5v.7h-.5zM301.2 272.2l1.2 .1M301.3 268.9h.8v1.3h-.8zM301.3 273.2h.8v1.3h-.8zM301.3 269.5h1.8M301.3 269.2h.8M301.3 269.8h.8"/>
<path d="M301.3 273.9h1.8M301.3 273.6h.8M301.3 274.2h.8M301.9 272.2v.1M302.1 269h-1v1h1M302.1 273.4h-1v.9h1M302.1 269.7h.6M302.1 269.3h.6M302.1 274.1h.6M302.1 273.7h.6M302.2 269.7v1.4M302.2 272.8v.9"/>
<path d="M302.3 272.2v.6M302.4 272.8l-1.2 .1M302.6 269.7v1.4M302.6 272.2v1.5M302.8 269v1M302.8 274.3v-.9v.9M302.8 273.4h.1M302.8 271.1h-1.3v1.1h1.3M302.8 269.2v.6M302.8 273.6v.6"/>
<circle cx="345.7" cy="215.9" r=".36"/>
<circle cx="302" cy="271.7" r=".36"/>
</g>
<!-- layer: ARS-FURNITURE -->
<g fill="none" stroke="#0f0" stroke-width=".26">
<path d="M377.8 216.7h10.9M377.8 216.8h10.9M378 216.5v.2M378 216.8v.3M379.3 210.3h-3.2v6.8h14.3v-6.8h-3.3M388.5 216.5v.2M388.5 216.8v.3M143.7 232.2h.2M143.7 221.7h.2M143.9 221.5v10.9M144 221.7h.2M144 232.2h.2"/>
<path d="M144 221.5v10.9M150.4 223v-3.2h-6.7v14.3h6.7v-3.3M296 233.3v-3.3h6.8v14.3h-6.8v-3.3M302.2 231.9h.3M302.5 231.6v11M302.6 231.9h.2M302.6 231.6v11M302.2 242.4h.3M302.6 242.4h.2"/>
</g>
<!-- layer: Hatch -->
<path d="M387.1 207.2l-7.8 9.1h7.8M144.4 230.8v-7.8l9.1 7.8M292.9 233.3l9.1 7.7v-7.7" fill="none" stroke="#fff" stroke-width=".26"/>
<g fill="#fff" stroke="#fff" stroke-width=".26">
<path d="M144.4 223l9.1 7.8h-9.1z"/>
<path d="M144.4 223h9.1v7.8z"/>
<path d="M387.1 207.2v9.1h-7.8z"/>
<path d="M379.3 207.2h7.8l-7.8 9.1z"/>
<path d="M292.9 233.3h9.1v7.7z"/>
<path d="M292.9 233.3l9.1 7.7h-9.1z"/>
</g>
<g fill="none" stroke="#808080" stroke-width=".26">
<path d="M379.3 207.2h7.8v9.1h-7.8zM380.3 214.2h5.9M380.6 214.5h5.2M380.7 214.4l-.4-.3v-5.6l.3-.3h5.2l.3 .1 .1 5.8-.4 .3M382.7 215.4v.1M382.9 215.1a.49 .49 0 0 0 0 .6 .49 .49 0 0 0 .7 0 .49 .49 0 0 0 0-.6M383.1 215.3h.1M383.3 213.7h-.2l-.2 1.4M383.3 213.7l.2 1.4M383.4 215.3h.1M383.4 213.2l-.4 .1-.2 1.8 .2-.1M383.5 213.2v1.9"/>
<path d="M383.5 215l.1 .1M383.5 213.4a.4 .4 0 0 0 0-.6 .4 .4 0 0 0-.5 0 .4 .4 0 0 0 0 .6M383.6 213.6a.61 .61 0 0 0 .1-.9 .61 .61 0 0 0-.9 0 .61 .61 0 0 0 .1 .9M383.6 215.1a.4 .4 0 0 1-.3 .7 .4 .4 0 0 1-.4-.7M383.7 215.4a.49 .49 0 0 1-.4 .6 .49 .49 0 0 1-.5-.5M144.4 223h9.1v7.8h-9.1zM145.2 227.4h.2M145.4 226.4a.49 .49 0 0 0-.6 .4 .49 .49 0 0 0 .5 .6M145.4 227.2h.1M145.4 226.7h.1M145.6 226.6h.1M145.6 226.6a.42 .42 0 0 0-.6 .1 .42 .42 0 0 0 .2 .6 .42 .42 0 0 0 .5-.1"/>
<path d="M145.7 226.5v.2M145.7 227.2v.1M145.7 226.5l1.7 .2M145.7 226.5a.49 .49 0 0 0-.7 .1 .49 .49 0 0 0 0 .6 .49 .49 0 0 0 .7 .1M145.7 226.7l1.4 .1M146.3 224.3v5.2M146.3 229.5l.4 .3 5.5 .1M146.6 224v5.9M147.1 226.8l-.1 .3-1.3 .1M147.1 226.6a.61 .61 0 0 1 1-.2 .61 .61 0 0 1 0 .9 .61 .61 0 0 1-1-.1M147.4 226.6a.4 .4 0 0 1 .5 0 .4 .4 0 0 1 .1 .6 .4 .4 0 0 1-.6 0l-1.7 .1M147.5 226.6v.1"/>
<path d="M147.5 226.7v.4M152.2 224l-5.5-.1-.4 .4M152.2 223.9l.4 .4M152.6 224.3v5.2l-.4 .3M292.9 233.3h9.1v7.7h-9.1zM294.2 234.2h5.6l.3 .2 .1 5.3-.4 .4M294.3 234.2l-.4 .3v5.2l.4 .4M299 237.3v.1M299 236.9l1.8-.2v.2a.42 .42 0 0 1 .6-.1 .42 .42 0 0 1 0 .6 .42 .42 0 0 1-.6 0M299 236.9v.5l1.8 .2-1.4-.3 .1-.3 1.3-.1M299.1 236.8a.4 .4 0 0 0-.6 .1 .4 .4 0 0 0 .1 .5 .4 .4 0 0 0 .5 0M299.4 236.8a.61 .61 0 0 0-1-.1 .61 .61 0 0 0 0 .9 .61 .61 0 0 0 1-.2"/>
<path d="M299.9 234.2v5.9M300.8 236.7a.49 .49 0 0 1 .7 .1 .49 .49 0 0 1 0 .7 .49 .49 0 0 1-.7 0M301 236.9h.1M301 237.3h.1M301.1 236.6a.52 .52 0 0 1 .6 .6 .52 .52 0 0 1-.6 .5M294.2 240.1h5.6"/>
<circle cx="383.3" cy="215.4" r=".28"/>
<circle cx="383.3" cy="216.1" r=".11"/>
<circle cx="144.7" cy="226.9" r=".11"/>
<circle cx="145.4" cy="226.9" r=".28"/>
<circle cx="301.1" cy="237.1" r=".28"/>
<circle cx="301.8" cy="237.1" r=".11"/>
</g>
<!-- layer: ARS-FURNITURE -->
<path d="M378 216.5h10.5M144.2 221.7v10.5M302.2 231.9v10.5" fill="none" stroke="#f0f" stroke-width=".26"/>
<!-- layer: TEKS -->
<g fill="none" stroke="#00f" stroke-width=".26">
<circle cx="100.2" cy="28.1" r="3"/>
<circle cx="34.8" cy="51.1" r="3"/>
<circle cx="354.5" cy="51.1" r="3"/>
<circle cx="24" cy="79" r="3"/>
<circle cx="63.4" cy="68.1" r="3"/>
<circle cx="90.6" cy="79" r="3"/>
<circle cx="102.3" cy="68.1" r="3"/>
<circle cx="146.7" cy="79" r="3"/>
<circle cx="299.9" cy="93.5" r="3"/>
<circle cx="329" cy="90.6" r="3"/>
<circle cx="370.4" cy="93.5" r="3"/>
<circle cx="396.1" cy="90.6" r="3"/>
<circle cx="35.3" cy="114.4" r="3"/>
<circle cx="171.6" cy="111.3" r="3"/>
<circle cx="24" cy="133.2" r="3"/>
<circle cx="63.4" cy="132.3" r="3"/>
<circle cx="118.9" cy="132.3" r="3"/>
<circle cx="208.3" cy="132.3" r="3"/>
<circle cx="34.8" cy="148.4" r="3"/>
<circle cx="24" cy="178.8" r="3"/>
<circle cx="63.4" cy="178.9" r="3"/>
<circle cx="90.9" cy="178.8" r="3"/>
<circle cx="120.9" cy="186.4" r="3"/>
<circle cx="181.7" cy="186.3" r="3"/>
<circle cx="354.5" cy="186.2" r="3"/>
<circle cx="370.4" cy="195.3" r="3"/>
<circle cx="24" cy="219.3" r="3"/>
<circle cx="34.8" cy="208" r="3"/>
<circle cx="161.9" cy="218.1" r="3"/>
<circle cx="242.7" cy="209.3" r="3"/>
<circle cx="329" cy="201.6" r="3"/>
<circle cx="354.5" cy="218.4" r="3"/>
<circle cx="361.8" cy="206.1" r="3"/>
<circle cx="396.1" cy="201.6" r="3"/>
<circle cx="173.7" cy="231.2" r="3"/>
<circle cx="291" cy="227" r="3"/>
<circle cx="63.5" cy="248.1" r="6.1"/>
<circle cx="142" cy="255.2" r="3"/>
<circle cx="208.5" cy="255.2" r="3"/>
<circle cx="242.7" cy="251.4" r="3"/>
<circle cx="267.6" cy="250" r="3"/>
<circle cx="299.3" cy="258.9" r="3"/>
<circle cx="304.3" cy="250" r="3"/>
<circle cx="370.4" cy="251.4" r="3"/>
<circle cx="396.4" cy="250" r="3"/>
<circle cx="279.2" cy="269.5" r="3"/>
<circle cx="34.8" cy="283.4" r="3"/>
<circle cx="161.9" cy="283.7" r="3"/>
<circle cx="237.3" cy="283.4" r="3"/>
<circle cx="283.7" cy="283.4" r="3"/>
<circle cx="349.3" cy="283.4" r="3"/>
</g>
<g fill="none" stroke="#000" stroke-width=".26">
<circle cx="111.5" cy="37.1" r="3"/>
<circle cx="118.3" cy="23" r="3"/>
<circle cx="123.1" cy="37.1" r="3"/>
<circle cx="326.1" cy="38.4" r="3"/>
<circle cx="83.9" cy="41.1" r="3"/>
<circle cx="137.6" cy="53.7" r="3"/>
<circle cx="290.8" cy="53.1" r="3"/>
<circle cx="371" cy="45.9" r="3"/>
<circle cx="137.6" cy="80" r="3"/>
<circle cx="137.6" cy="64.6" r="3"/>
<circle cx="318.6" cy="66.6" r="3"/>
<circle cx="40.1" cy="82.1" r="3"/>
<circle cx="318.6" cy="96.3" r="3"/>
<circle cx="348.6" cy="80.3" r="3"/>
<circle cx="80.5" cy="114.2" r="3"/>
<circle cx="156.8" cy="112.9" r="3"/>
<circle cx="318.6" cy="112.7" r="3"/>
<circle cx="341.1" cy="105.2" r="3"/>
<circle cx="356.4" cy="105.2" r="3"/>
<circle cx="189" cy="120.2" r="3"/>
<circle cx="202.8" cy="120.2" r="3"/>
<circle cx="217.9" cy="120.2" r="3"/>
<circle cx="229.1" cy="120.2" r="3"/>
<circle cx="88.8" cy="158.1" r="3"/>
<circle cx="331.6" cy="142.9" r="3"/>
<circle cx="37.8" cy="173" r="3"/>
<circle cx="107.4" cy="177.4" r="3"/>
<circle cx="122.3" cy="177.4" r="3"/>
<circle cx="134.1" cy="177.4" r="3"/>
<circle cx="100.9" cy="191.5" r="3"/>
<circle cx="127.7" cy="192.5" r="3"/>
<circle cx="139.5" cy="192.3" r="3"/>
<circle cx="257.5" cy="194.6" r="3"/>
<circle cx="297.3" cy="195" r="3"/>
<circle cx="317.1" cy="186.9" r="3"/>
<circle cx="382.7" cy="186" r="3"/>
<circle cx="59.4" cy="213.9" r="3"/>
<circle cx="277" cy="228.8" r="3"/>
<circle cx="161.1" cy="243.6" r="3"/>
<circle cx="175.5" cy="243.6" r="3"/>
<circle cx="187.1" cy="243.6" r="3"/>
<circle cx="161.1" cy="263.6" r="3"/>
<circle cx="175.4" cy="263.6" r="3"/>
<circle cx="187" cy="263.6" r="3"/>
</g>
<text font-size="5.2" x="58.9" y="250.1">L05</text>
<g font-size="3.9" fill="#f0f">
<text x="239.8" y="121.6">KP01</text>
<text x="210.5" y="179.6">TV 1</text>
<text x="26.1" y="229.6">TV 2</text>
</g>
<g font-size="3.1" fill="#f0f">
<text x="39.2" y="56">AC01</text>
<text x="350.6" y="56">AC02</text>
<text x="47.9" y="278.8">IR01</text>
</g>
<g font-size="2.6">
<text x="97.8" y="29.1">D01</text>
<text x="116.1" y="24">J01</text>
<text x="109.2" y="38.2">S01</text>
<text x="120.9" y="38.2">S02</text>
<text x="323.5" y="39.5">P09</text>
<text x="81.6" y="42.1">P01</text>
<text x="368.6" y="47">J10</text>
<text x="32.5" y="52.1">D02</text>
<text x="352.2" y="52.1">D11</text>
<text x="135.4" y="54.8">S03</text>
<text x="288.5" y="54.1">K01</text>
<text x="135.4" y="65.6">S04</text>
<text x="61.2" y="69.1">L02</text>
<text x="100" y="69.1">L01</text>
<text x="316.4" y="67.6">S15</text>
<text x="24.8" y="81.3" transform="rotate(-90 24.8 81.3)">D02</text>
<text x="37.9" y="83.1">TD1</text>
<text x="91.4" y="81.3" transform="rotate(-90 91.4 81.3)">D01</text>
<text x="135.4" y="81">S05</text>
<text x="147.6" y="81.3" transform="rotate(-90 147.6 81.3)">D01</text>
<text x="346.1" y="81.4">TD3</text>
<text x="297.6" y="94.6">L09</text>
<text x="330" y="93.3" transform="rotate(-90 330 93.3)">D10</text>
<text x="368.1" y="94.6">L10</text>
<text x="397.2" y="93.3" transform="rotate(-90 397.2 93.3)">D10</text>
<text x="316.4" y="97.3">S14</text>
<text x="338.9" y="106.3">S16</text>
<text x="354.1" y="106.3">S17</text>
<text x="154.4" y="114">P08</text>
<text x="169.3" y="112.3">D08</text>
<text x="316.4" y="113.7">S13</text>
<text x="33" y="115.4">D02</text>
<text x="78.2" y="115.3">P02</text>
<text x="186.7" y="121.3">S09</text>
<text x="200.6" y="121.3">S10</text>
<text x="215.7" y="121.3">S11</text>
<text x="226.9" y="121.3">S12</text>
<text x="24.8" y="135.5" transform="rotate(-90 24.8 135.5)">D03</text>
<text x="61.2" y="133.3">L03</text>
<text x="116.6" y="133.3">L07</text>
<text x="206" y="133.3">L08</text>
<text x="329.1" y="144">P10</text>
<text x="32.5" y="149.4">D04</text>
<text x="86.5" y="159.1">P04</text>
<text x="35.6" y="174">TD2</text>
<text x="61.2" y="179.9">L04</text>
<text x="105.1" y="178.5">S06</text>
<text x="120" y="178.5">S07</text>
<text x="131.9" y="178.5">S08</text>
<text x="24.8" y="181.1" transform="rotate(-90 24.8 181.1)">D04</text>
<text x="91.7" y="181.1" transform="rotate(-90 91.7 181.1)">D04</text>
<text x="118.6" y="187.4">D07</text>
<text x="179.4" y="187.4">D08</text>
<text x="314.5" y="188">P08</text>
<text x="352.2" y="187.2">D11</text>
<text x="380.2" y="187.1">P11</text>
<text x="98.7" y="192.4">J07</text>
<text x="125.4" y="193.5">K12</text>
<text x="137.2" y="193.4">K11</text>
<text x="255.2" y="195.7">K03</text>
<text x="295" y="196">K02</text>
<text x="368.1" y="196.3">L11</text>
<text x="32.5" y="209">D04</text>
<text x="330" y="204.3" transform="rotate(-90 330 204.3)">D11</text>
<text x="362.9" y="208.8" transform="rotate(-90 362.9 208.8)">D11</text>
<text x="397.2" y="204.3" transform="rotate(-90 397.2 204.3)">D11</text>
<text x="57.2" y="214.9">J04</text>
<text x="240.4" y="210.4">L15</text>
<text x="24.8" y="221.6" transform="rotate(-90 24.8 221.6)">D05</text>
<text x="159.6" y="219.2">D06</text>
<text x="352.2" y="219.4">D11</text>
<text x="288.7" y="228">D13</text>
<text x="171.4" y="232.3">L06</text>
<text x="274.5" y="229.9">P13</text>
<text x="158.8" y="244.6">K07</text>
<text x="173.2" y="244.6">K06</text>
<text x="184.8" y="244.6">K05</text>
<text x="143" y="257.9" transform="rotate(-90 143 257.9)">D06</text>
<text x="209.6" y="257.9" transform="rotate(-90 209.6 257.9)">D06</text>
<text x="240.4" y="252.5">L14</text>
<text x="268.7" y="252.7" transform="rotate(-90 268.7 252.7)">D13</text>
<text x="305.3" y="252.7" transform="rotate(-90 305.3 252.7)">D13</text>
<text x="368.1" y="252.5">L12</text>
<text x="397.5" y="252.7" transform="rotate(-90 397.5 252.7)">D12</text>
<text x="297" y="259.9">D13</text>
<text x="158.8" y="264.6">K08</text>
<text x="173.1" y="264.6">K09</text>
<text x="184.7" y="264.6">K10</text>
<text x="276.9" y="270.5">L13</text>
<text x="32.5" y="284.4">D05</text>
<text x="159.6" y="284.8">D06</text>
<text x="235" y="284.4">D14</text>
<text x="281.4" y="284.4">D13</text>
<text x="347" y="284.4">D12</text>
</g>
<g font-size="2.6" fill="#f0f">
<text x="365.8" y="203.5">WT07</text>
<text x="379.9" y="206.1">WT08</text>
<text x="342.5" y="212.8">WT06</text>
<text x="153.4" y="225.4">WT05</text>
<text x="288.4" y="232.8">WT01</text>
<text x="255.6" y="234.1">RE01</text>
<text x="213" y="250.4">GS01</text>
<text x="280.2" y="257">WT02</text>
<text x="306.7" y="257.3">GS02</text>
<text x="294.6" y="267.7">WT03</text>
<text x="306.6" y="265.9">WT04</text>
<text x="222.1" y="276.2">WT09</text>
</g>
<g font-size="1.4" fill="#dcdcdc">
<text x="36.3" y="53.8">ACin</text>
<text x="347.7" y="53.8">ACin</text>
</g>
</svg>
